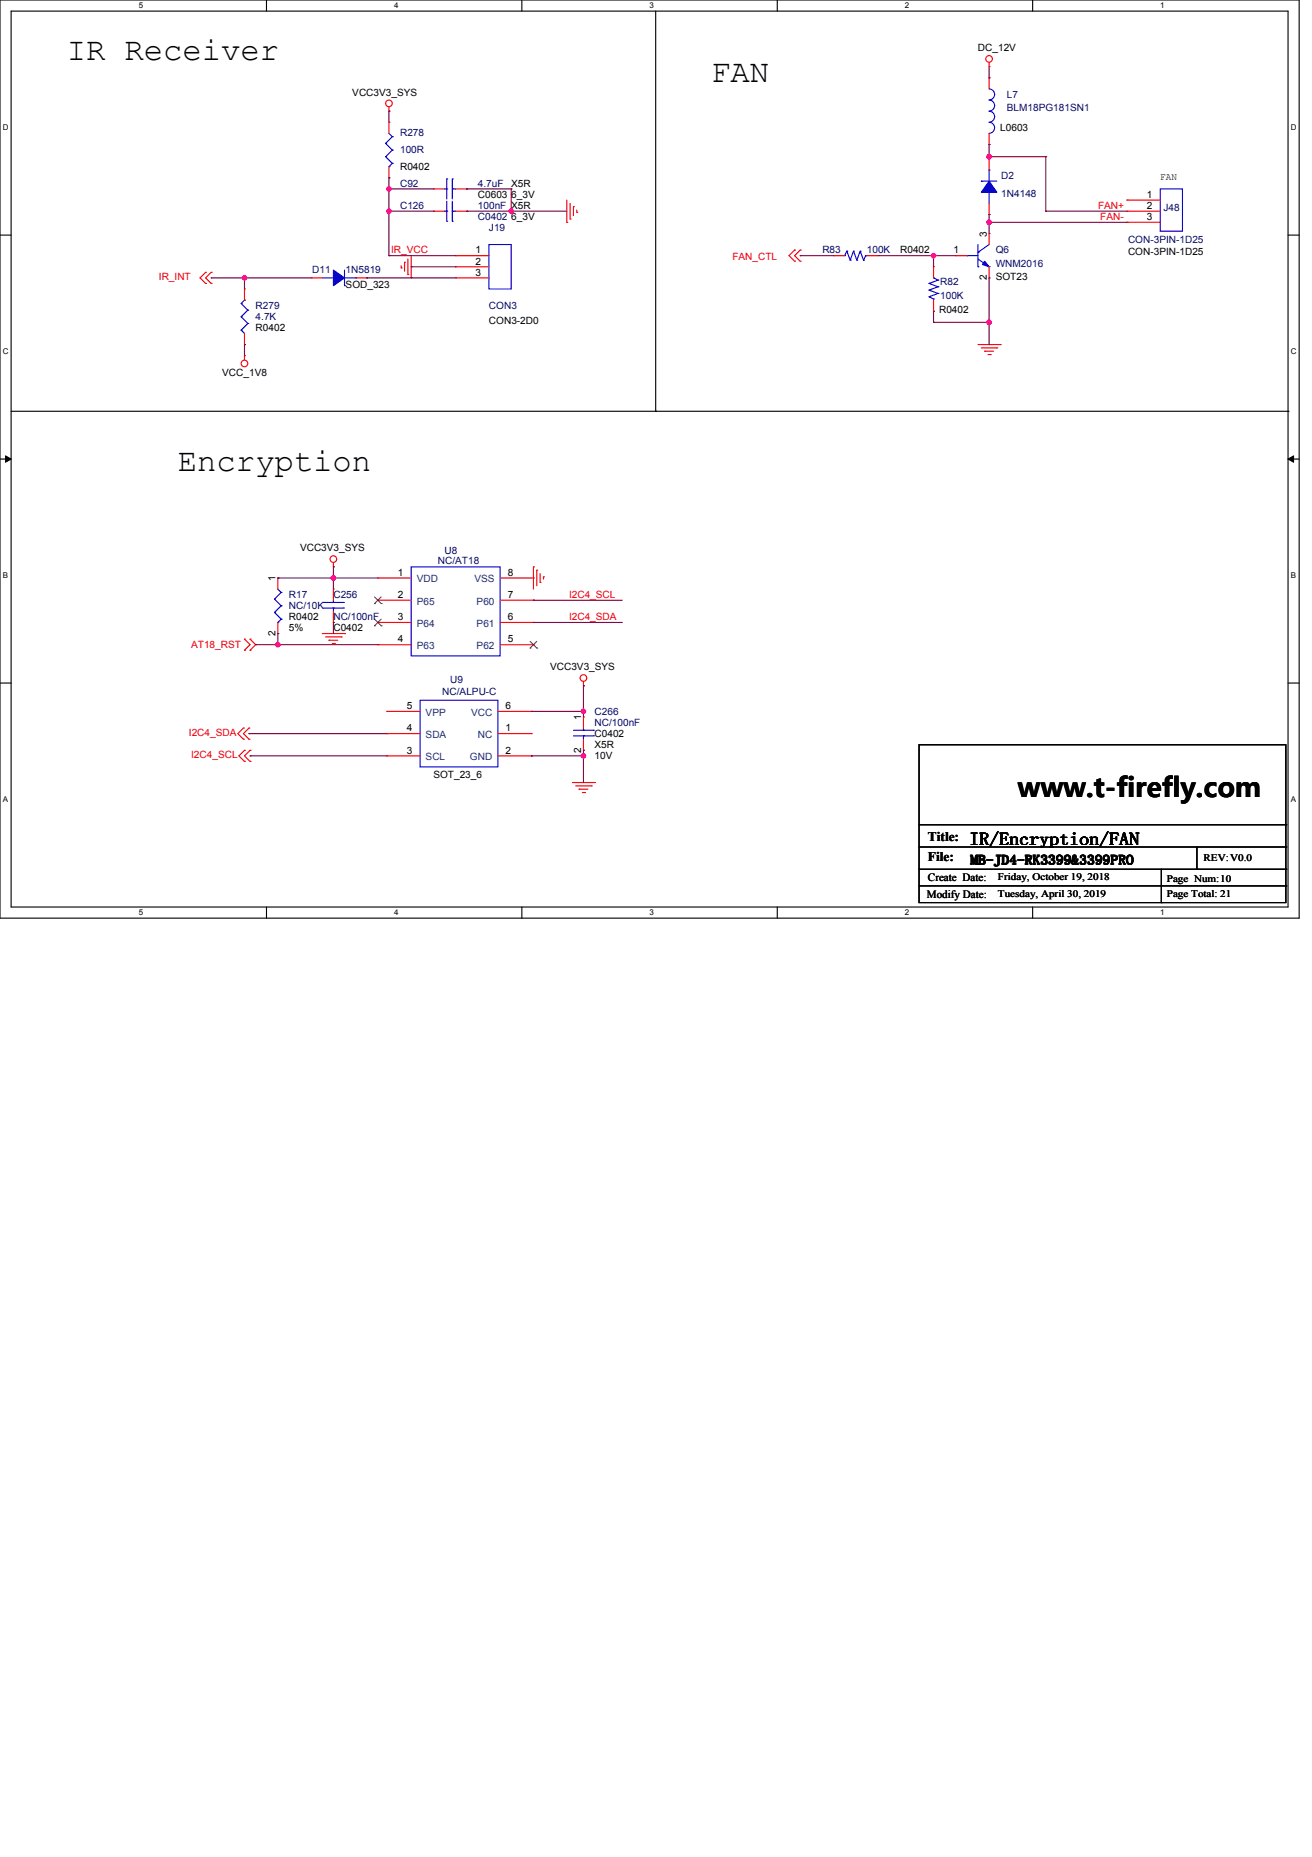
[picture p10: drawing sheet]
<svg xmlns="http://www.w3.org/2000/svg" width="210mm" height="297mm" viewBox="0 0 210 297" stroke-linecap="round" stroke-linejoin="round" font-family="sans-serif">
<path d="M0 0h207.8v146.9h-207.8zM1.8 1.8h204.3v143.3h-204.3z" fill="none" stroke="#000" stroke-width=".18"/>
<g fill="#fff">
<path d="M22.2 .2h.7v1.4h-.7z"/>
<path d="M22.2 145.3h.7v1.4h-.7z"/>
</g>
<path d="M42.6 0v1.8M42.6 145.1v1.8" fill="none" stroke="#000" stroke-width=".18"/>
<g fill="#fff">
<path d="M63.1 .2h.7v1.4h-.7z"/>
<path d="M63.1 145.3h.7v1.4h-.7z"/>
</g>
<path d="M83.5 0v1.8M83.5 145.1v1.8" fill="none" stroke="#000" stroke-width=".18"/>
<g fill="#fff">
<path d="M103.9 .2h.7v1.4h-.7z"/>
<path d="M103.9 145.3h.7v1.4h-.7z"/>
</g>
<path d="M124.4 0v1.8M124.4 145.1v1.8" fill="none" stroke="#000" stroke-width=".18"/>
<g fill="#fff">
<path d="M144.8 .2h.7v1.4h-.7z"/>
<path d="M144.8 145.3h.7v1.4h-.7z"/>
</g>
<path d="M165.2 0v1.8M165.2 145.1v1.8" fill="none" stroke="#000" stroke-width=".18"/>
<g fill="#fff">
<path d="M185.6 .2h.7v1.4h-.7z"/>
<path d="M185.6 145.3h.7v1.4h-.7z"/>
<path d="M.4 19.7h1v1.4h-1z"/>
<path d="M206.5 19.7h.9v1.4h-.9z"/>
<path d="M.4 55.5h1v1.4h-1z"/>
<path d="M206.5 55.5h.9v1.4h-.9z"/>
</g>
<path d="M0 37.6h1.8M206.1 37.6h1.7" fill="none" stroke="#000" stroke-width=".18"/>
<g fill="#fff">
<path d="M.4 91.3h.9v1.5h-.9z"/>
<path d="M206.5 91.3h.9v1.5h-.9z"/>
</g>
<path d="M0 73.4h1.8M206.1 73.4h1.7" fill="none" stroke="#000" stroke-width=".18"/>
<path d="M.9 72.9l.9 .5-.9 .5zM206.1 73.4l.9-.5v1z" fill="#000"/>
<path d="M.9 72.9l.9 .5-.9 .5zM206.1 73.4l.9-.5v1z" fill="none" stroke="#000" stroke-width=".16"/>
<g fill="#fff">
<path d="M.4 127.2h.9v1.4h-.9z"/>
<path d="M206.5 127.2h.9v1.4h-.9z"/>
</g>
<g fill="none" stroke="#000" stroke-width=".18">
<path d="M104.9 1.8v64M1.8 65.8h204.3M104.9 65.8h.1M206.1 65.8h.1M0 109.3h1.8M147 119.1h58.7v25.3h-58.7zM206.1 109.3h1.7M147 131.9h58.7M147 135.5h58.7M147 139h58.7M185.8 139v5.4M191.5 139h.1"/>
<path d="M191.5 135.5v3.5M205.7 131.9h.1M205.7 135.5h.1M205.7 139h.1M147 141.7h58.7M185.8 144.4h.1M205.7 141.7h.1"/>
</g>
<g fill="none" stroke="#f00" stroke-width=".18">
<path d="M62.2 17.8h.1M62.2 17.1v.7M158.2 10.7h.1M158.2 10v.7M69.3 30.2h.1M69.3 30.2h1.8M72.9 30.2h1.8M74.7 30.2h.1M90.7 35.6h.1M90.7 32v3.6M91.2 35h.1M91.2 32.5v2.5"/>
<path d="M91.7 33.1h.1M91.7 33.1v1.4M92.3 34h.1M92.3 33.6v.4M32.9 43.6h.1M32.9 45.3h.1M32.9 43.6l-.9 .8 .9 .9M33.8 43.6h.1M33.8 45.3h.1M33.8 43.6l-.9 .8 .9 .9M39.1 56.9h.1M39.1 56.9v.7"/>
<path d="M64.2 42.8h.1M64.2 42.5v.3M64.7 42h.1M64.7 42v1.4M65.3 43.9h.1M65.3 41.4v2.5M65.8 44.4h.1M65.8 40.9v3.5M127.1 41.8h.1M127.1 40h.1M127.1 40l-.9 .9 .9 .9M128 41.8h.1"/>
<path d="M128 40h.1M128 40l-.9 .9 .9 .9M156.5 55.1h3.5M157 55.7h2.5M157.5 56.2h.1M157.5 56.2h1.5M158.1 56.7h.3M158.4 56.7h.1M159.5 55.7h.1M160 55.1h.1M53.3 90.7h.1M53.3 90v.7"/>
<path d="M85.3 90.7h.1M85.3 90.7v3.5M85.9 91.2h.1M85.9 91.2v2.5M86.4 93.2h.1M86.4 91.7v1.5M86.9 92.3h.1M86.9 92.3v.3M38.9 118.2h.1M38.9 116.5h.1M38.9 116.5l-.9 .8 .9 .9M39.1 102.2h.1"/>
<path d="M39.1 104h.1M39.1 102.2l.9 .9-.9 .9M39.8 118.2h.1M39.8 116.5h.1M39.8 116.5l-.9 .8 .9 .9M40 104h.1M40 102.2h.1M40 102.2l.9 .9-.9 .9M51.6 101.3h3.5M52.1 101.9h2.5M52.6 102.4h.1M52.6 102.4h1.5"/>
<path d="M53.2 102.9h.3M53.5 102.9h.1M54.6 101.9h.1M55.1 101.3h.1M93.3 109.7h.1M93.3 114.7h.1M93.3 109v.7M93.3 114.7v1.8M93.3 118.2v1.8M39.1 121.8h.1M39.1 120h.1M39.1 120l-.9 .9 .9 .9"/>
<path d="M40 121.8h.1M40 120h.1M40 120l-.9 .9 .9 .9M91.6 125.2h3.5M92.1 125.7h2.5M92.6 126.2h.1M92.6 126.2h1.5M93.2 126.8h.3M93.3 120h.1M93.5 126.8h.1M94.6 125.7h.1M95.1 125.2h.1"/>
<circle cx="62.2" cy="16.5" r=".53"/>
<circle cx="158.2" cy="9.4" r=".53"/>
<circle cx="39.1" cy="58.1" r=".53"/>
<circle cx="53.3" cy="89.4" r=".53"/>
<circle cx="93.3" cy="108.5" r=".53"/>
</g>
<g fill="none" stroke="#00f" stroke-width=".18">
<path d="M71.1 30.2h.4M71.5 30.2h.1M71.5 28.6h.1M71.5 28.6v3.2M72.4 28.6h.1M72.4 30.2h.1M72.4 30.2h.5M72.4 28.6v3.2M51.6 44.4h1.7M53.3 44.4h.1M55.1 45.7h.1M55.1 43.2v2.5"/>
<path d="M55.1 44.4h1.8M56.9 44.4h.1M91.7 117.7h3.2M91.7 116.8h3.2M93.3 116.8h.1M93.3 117.7h.1M93.3 116.5v.3M93.3 117.7v.5M94.9 117.7h.1M94.9 116.8h.1"/>
</g>
<path d="M53.3 43.2l1.8 1.2-1.8 1.3z" fill-rule="evenodd" fill="#00f"/>
<g fill="none" stroke="#00f" stroke-width=".18">
<path d="M158.2 17.8a.88 .88 0 0 1 .9 .9 .91 .91 0 0 1-.9 .9 .88 .88 0 0 1 .9 .9v-.1a.9 .9 0 0 1-.9 .9M158.2 14.2a.88 .88 0 0 1 .9 .9 .91 .91 0 0 1-.9 .9 .88 .88 0 0 1 .9 .9 .9 .9 0 0 1-.9 .9M157 29h.1M157 29h2.5M158.2 30.8h.1M158.2 27.2h.1M158.2 27.2v1.8M158.2 30.8v1.7M53.3 43.2l1.8 1.2-1.8 1.3zM135.1 40.9h.1M135.5 40.2h.1M135.5 40.2l.5 1.4"/>
<path d="M135.5 40.2l-.4 .7M136 41.6h.1M136.6 40.2h.1M136.6 40.2l.5 1.4M136.6 40.2l-.6 1.4M137.1 41.6h.1M137.6 40.2h.1M137.6 40.2l.6 1.4M137.6 40.2l-.5 1.4M138.2 41.6h.1M138.5 40.9h.1M138.5 40.9l-.3 .7"/>
<path d="M138.5 40.9h.2"/>
</g>
<path d="M158.2 12.4h.1M158.2 12.4v1.8M158.2 23.1h.1M158.2 21.3v1.8M49.8 44.4h.1M49.8 44.4h1.8M56.9 44.4h1.8M58.7 44.4h.1M133.3 40.9h.1M133.3 40.9h1.8M138.7 40.9h1.8M140.5 40.9h.1" fill="none" stroke="#f00" stroke-width=".18"/>
<path d="M158.2 29l1.3 1.8h-2.5z" fill-rule="evenodd" fill="#00f"/>
<g fill="none" stroke="#00f" stroke-width=".18">
<path d="M156.5 39.1v3.6M158.2 29l1.3 1.8h-2.5zM158.2 39.1l-1.7 1.3M185.6 30.2h3.6v6.8h-3.6zM38.6 52.8h.1M38.6 50.7h.1M38.6 48.5h.1M38.6 52.8l.5 .5M38.6 50.7l1 1M38.6 48.5l1 1.1M39.1 48h.1M39.1 48l-.5 .5"/>
<path d="M39.6 51.7h.1M39.6 49.6h.1M39.6 51.7l-1 1.1M39.6 49.6l-1 1.1M154.7 40.9h.1M154.7 40.9h1.8M156.5 40.4h.1M156.5 42.7h.1M156.5 41.4l1.7 1.3M158.2 42.7h.1M67.2 112h12.5v10.7h-12.5z"/>
</g>
<g fill="none" stroke="#f00" stroke-width=".18">
<path d="M158.2 34.3h.1M158.2 25.4h.1M158.2 25.4v1.8M158.2 32.5v1.8M180.3 32h.1M180.3 33.8h.1M180.3 35.6h.1M180.3 32h5.3M180.3 33.8h5.3M180.3 35.6h5.3M39.1 55.1h.1M39.1 46.2h.1"/>
<path d="M39.1 46.2v1.8M39.1 53.3v1.8M61.9 113.8h.1M61.9 117.3h.1M61.9 113.8h5.3M61.9 117.3h5.3M79.7 113.8h5.3M79.7 117.3h5.3M85 113.8h.1M85 117.3h.1M61.9 120.9h.1M61.9 120.9h5.3"/>
<path d="M79.7 120.9h5.3M85 120.9h.1"/>
</g>
<path d="M157.5 41.8l.7 .9-1-.4z" fill="#00f"/>
<g fill="none" stroke="#00f" stroke-width=".18">
<path d="M61.7 22.9h.1M61.7 25.1h.1M61.7 22.9l1.1 1.1M61.7 25.1l1.1 1M62.2 26.7h.1M62.2 21.3l.6 .6M62.8 21.9h.1M62.8 24h.1M62.8 26.1h.1M62.8 21.9l-1.1 1M62.8 24l-1.1 1.1M62.8 26.1l-.6 .6"/>
<path d="M71.1 33.8h.4M71.5 33.8h.1M71.5 35.4h.1M71.5 32.2v3.2M72.4 35.4h.1M72.4 33.8h.1M72.4 33.8h.5M72.4 32.2v3.2M78.2 39.1h3.6v7.1h-3.6zM148.6 47.5h.1M148.6 46.4h.1M148.6 45.3h.1"/>
<path d="M148.6 47.5l.8 .3M148.6 46.4l1.5 .5M148.6 45.3l1.5 .6M149.4 44.4h.1M149.4 47.8h.1M149.4 44.4l.7 .4M149.4 47.8v.2M150.1 46.9h.1M150.1 45.9h.1M150.1 44.8h.1M150.1 46.9l-1.5 .6M150.1 45.9l-1.5 .5"/>
<path d="M150.1 44.8l-1.5 .5M157.5 41.8l.7 .9-1-.4zM43.9 95.8h.1M43.9 98h.1M43.9 95.8l1.1 1.1M43.9 98l1.1 1M44.4 99.6h.1M44.4 94.2l.6 .6M45 94.8h.1M45 96.9h.1M45 99h.1M45 94.8l-1.1 1"/>
<path d="M45 96.9l-1.1 1.1M45 99l-.6 .6M51.7 97.3h3.2M51.7 96.4h3.2M53.3 96.4h.1M53.3 97.3h.1M53.3 96v.4M53.3 97.3v.5M54.9 97.3h.1M54.9 96.4h.1M65.8 90.7h14.2v14.2h-14.2z"/>
</g>
<g fill="none" stroke="#f00" stroke-width=".18">
<path d="M62.2 19.6h.1M62.2 19.6v1.7M62.2 28.4h.1M62.2 26.7v1.7M69.3 33.8h.1M69.3 33.8h1.8M72.9 33.8h1.8M74.7 33.8h.1M158.2 37.3h.1M158.2 37.3v1.8M72.9 40.9h.1M72.9 42.7h.1"/>
<path d="M72.9 44.4h.1M72.9 40.9h5.3M72.9 42.7h5.3M72.9 44.4h5.3M149.4 42.7h.1M149.4 49.8h.1M149.4 42.7v1.7M149.4 48v1.8M152.9 40.9h.1M152.9 40.9h1.8M158.2 44.4h.1M158.2 42.7v1.7"/>
<path d="M44.4 92.5h.1M44.4 92.5v1.7M44.4 99.6v1.7M53.3 94.2h.1M53.3 99.6h.1M53.3 94.2v1.8M53.3 97.8v1.8M60.5 92.5h.1M60.5 96h.1M60.5 99.6h.1M60.5 92.5h5.3M60.5 96h5.3"/>
<path d="M60.5 99.6h5.3M80 92.5h5.3M80 96h5.3M80 99.6h5.3M85.3 99.6h.1M85.3 96h.1M85.3 92.5h.1M44.4 101.3h.1M60.5 103.1h.1M60.5 103.1h5.3M80 103.1h5.3M85.3 103.1h.1"/>
</g>
<path d="M59.9 96.6h.1M59.9 95.5l1.1 1.1M59.9 99l1.1 1.1M61 95.5l-1.1 1.1M61 99l-1.1 1.1M61 96.6h.1M59.9 100.1h.1M61 100.1h.1M84.8 103.7h.1M84.8 102.6l1.1 1.1M85.9 102.6l-1.1 1.1M85.9 103.7h.1" fill="none" stroke="#804000" stroke-width=".16"/>
<path d="M62.2 17.8h.1M62.2 17.8v1.8M62.2 28.4h.1M62.2 33.8h.1M62.2 28.4v1.8M62.2 33.8v7.1M74.7 30.2h.1M74.7 30.2h7.1M33.8 44.4h.1M33.8 44.4h5.3M65.8 42.7h.1M65.8 42.7h7.1" fill="none" stroke="#800040" stroke-width=".18"/>
<circle cx="62.2" cy="33.8" r=".35" fill="#f0f"/>
<circle cx="62.2" cy="33.8" r=".35" fill="none" stroke="#f0f" stroke-width=".18"/>
<path d="M62.2 30.2h.1M62.2 30.2h7.1M74.7 33.8h.1M74.7 33.8h7.1" fill="none" stroke="#800040" stroke-width=".18"/>
<circle cx="81.8" cy="33.8" r=".35" fill="#f0f"/>
<circle cx="81.8" cy="33.8" r=".35" fill="none" stroke="#f0f" stroke-width=".18"/>
<path d="M62.2 33.8h.1M62.2 30.2h.1M62.2 33.8h7.1M62.2 30.2v3.6" fill="none" stroke="#800040" stroke-width=".18"/>
<circle cx="62.2" cy="30.2" r=".35" fill="#f0f"/>
<circle cx="62.2" cy="30.2" r=".35" fill="none" stroke="#f0f" stroke-width=".18"/>
<path d="M81.8 33.8h.1M81.8 30.2h.1M81.8 33.8h8.9M81.8 30.2v3.6M39.1 55.1h.1M39.1 44.4h.1M39.1 44.4v1.8M39.1 55.1v1.8M58.7 44.4h.1M58.7 44.4h14.2M62.2 40.9h.1M62.2 40.9h10.7" fill="none" stroke="#800040" stroke-width=".18"/>
<circle cx="39.1" cy="44.4" r=".35" fill="#f0f"/>
<circle cx="39.1" cy="44.4" r=".35" fill="none" stroke="#f0f" stroke-width=".18"/>
<g fill="none" stroke="#800040" stroke-width=".18">
<path d="M39.1 44.4h.1M39.1 44.4h10.7M53.3 99.6h.1M53.3 90.7h.1M53.3 90.7v1.8M53.3 99.6v1.7M85.3 99.6h.1M85.3 96h.1M85.3 99.6h14.3M85.3 96h14.3M40.9 103.1h.1M40.9 103.1h3.5"/>
<path d="M93.3 109.7h.1M93.3 109.7v4.1"/>
</g>
<circle cx="93.3" cy="113.8" r=".35" fill="#f0f"/>
<circle cx="93.3" cy="113.8" r=".35" fill="none" stroke="#f0f" stroke-width=".18"/>
<path d="M39.8 117.3h.1M39.8 117.3h22.1M85 113.8h.1M85 113.8h8.3M93.3 113.8h.1M93.3 113.8v.9M40 120.9h.1M40 120.9h21.9M85 120.9h.1M93.3 120h.1M93.3 120v.9h-8.3" fill="none" stroke="#800040" stroke-width=".18"/>
<circle cx="93.3" cy="120.9" r=".35" fill="#f0f"/>
<circle cx="93.3" cy="120.9" r=".35" fill="none" stroke="#f0f" stroke-width=".18"/>
<path d="M53.3 92.5h.1M53.3 92.5v1.7M44.4 101.3h.1M44.4 103.1h.1M44.4 101.3v1.8M44.4 103.1h16.1M93.3 120.9h.1M93.3 120.9v4.3" fill="none" stroke="#800040" stroke-width=".18"/>
<circle cx="44.4" cy="103.1" r=".35" fill="#f0f"/>
<circle cx="44.4" cy="103.1" r=".35" fill="none" stroke="#f0f" stroke-width=".18"/>
<path d="M44.4 92.5h.1M44.4 92.5h16.1M53.3 92.5h.1" fill="none" stroke="#800040" stroke-width=".18"/>
<circle cx="53.3" cy="92.5" r=".35" fill="#f0f"/>
<circle cx="53.3" cy="92.5" r=".35" fill="none" stroke="#f0f" stroke-width=".18"/>
<path d="M158.2 23.1h.1M158.2 23.1v2M149.4 51.6h.1M149.4 51.6h8.8" fill="none" stroke="#800040" stroke-width=".18"/>
<circle cx="158.2" cy="51.6" r=".35" fill="#f0f"/>
<circle cx="158.2" cy="51.6" r=".35" fill="none" stroke="#f0f" stroke-width=".18"/>
<path d="M158.2 25.1h.1M158.2 25.1h9.1M167.3 25.1h.1M167.3 25.1v8.7M158.2 51.6h.1M158.2 51.6v3.5" fill="none" stroke="#800040" stroke-width=".18"/>
<circle cx="158.2" cy="25.1" r=".35" fill="#f0f"/>
<circle cx="158.2" cy="25.1" r=".35" fill="none" stroke="#f0f" stroke-width=".18"/>
<path d="M158.2 25.1h.1M158.2 35.6h.1M158.2 34.3h.1M158.2 25.1v.3M158.2 34.3v3M158.2 35.6h22.1M158.2 44.4h.1M158.2 44.4v7.2" fill="none" stroke="#800040" stroke-width=".18"/>
<circle cx="158.2" cy="35.6" r=".35" fill="#f0f"/>
<circle cx="158.2" cy="35.6" r=".35" fill="none" stroke="#f0f" stroke-width=".18"/>
<path d="M167.3 33.8h.1M167.3 33.8h13M128 40.9h.1M128 40.9h5.3M140.5 40.9h12.4M149.4 40.9h.1M149.4 49.8h.1M149.4 40.9v1.8M149.4 49.8v1.8" fill="none" stroke="#800040" stroke-width=".18"/>
<circle cx="149.3" cy="40.9" r=".35" fill="#f0f"/>
<circle cx="149.3" cy="40.9" r=".35" fill="none" stroke="#f0f" stroke-width=".18"/>
<path d="M158.2 12.4h.1M158.2 10.7v1.7" fill="none" stroke="#800040" stroke-width=".18"/>
<circle cx="62.2" cy="33.8" r=".35" fill="#f0f"/>
<circle cx="62.2" cy="33.8" r=".35" fill="none" stroke="#f0f" stroke-width=".18"/>
<circle cx="81.8" cy="33.8" r=".35" fill="#f0f"/>
<circle cx="81.8" cy="33.8" r=".35" fill="none" stroke="#f0f" stroke-width=".18"/>
<circle cx="62.2" cy="30.2" r=".35" fill="#f0f"/>
<circle cx="62.2" cy="30.2" r=".35" fill="none" stroke="#f0f" stroke-width=".18"/>
<circle cx="39.1" cy="44.4" r=".35" fill="#f0f"/>
<circle cx="39.1" cy="44.4" r=".35" fill="none" stroke="#f0f" stroke-width=".18"/>
<circle cx="93.3" cy="113.8" r=".35" fill="#f0f"/>
<circle cx="93.3" cy="113.8" r=".35" fill="none" stroke="#f0f" stroke-width=".18"/>
<circle cx="93.3" cy="120.9" r=".35" fill="#f0f"/>
<circle cx="93.3" cy="120.9" r=".35" fill="none" stroke="#f0f" stroke-width=".18"/>
<circle cx="44.4" cy="103.1" r=".35" fill="#f0f"/>
<circle cx="44.4" cy="103.1" r=".35" fill="none" stroke="#f0f" stroke-width=".18"/>
<circle cx="53.3" cy="92.5" r=".35" fill="#f0f"/>
<circle cx="53.3" cy="92.5" r=".35" fill="none" stroke="#f0f" stroke-width=".18"/>
<circle cx="158.2" cy="51.6" r=".35" fill="#f0f"/>
<circle cx="158.2" cy="51.6" r=".35" fill="none" stroke="#f0f" stroke-width=".18"/>
<circle cx="158.2" cy="25.1" r=".35" fill="#f0f"/>
<circle cx="158.2" cy="25.1" r=".35" fill="none" stroke="#f0f" stroke-width=".18"/>
<circle cx="158.2" cy="35.6" r=".35" fill="#f0f"/>
<circle cx="158.2" cy="35.6" r=".35" fill="none" stroke="#f0f" stroke-width=".18"/>
<circle cx="149.3" cy="40.9" r=".35" fill="#f0f"/>
<circle cx="149.3" cy="40.9" r=".35" fill="none" stroke="#f0f" stroke-width=".18"/>
<g font-size="5.2">
<text x="10.7" y="9.6">IR Receiver</text>
<text x="113.8" y="13.2">FAN</text>
<text x="28.4" y="75.4">Encryption</text>
</g>
<text font-size="4.3" x="162.9" y="127.6">www.t-firefly.com</text>
<text font-size="2.8" x="155.1" y="135.1">IR/Encryption/FAN</text>
<g font-size="2.1">
<text x="148.5" y="134.5">Title:</text>
<text x="148.5" y="137.7">File:</text>
<text x="155.3" y="138.2">MB-JD4-RK3399&amp;3399PRO</text>
</g>
<g font-size="1.8">
<text x="148.3" y="143.6">Modify Date:</text>
<text x="148.5" y="141">Create Date:</text>
</g>
<g font-size="1.6">
<text x="156.5" y="8.2">DC_12V</text>
<text x="56.4" y="15.3">VCC3V3_SYS</text>
<text x="160" y="21">L0603</text>
<text x="64" y="27.2">R0402</text>
<text x="81.8" y="29.9">X5R</text>
<text x="185.6" y="28.8">FAN</text>
<text x="76.5" y="31.7">C0603</text>
<text x="81.8" y="35.2">6_3V</text>
<text x="81.8" y="31.7">6_3V</text>
<text x="183.5" y="31.6">1</text>
<text x="183.5" y="33.4">2</text>
<text x="183.5" y="35.2">3</text>
<text x="76.1" y="40.5">1</text>
<text x="144" y="40.5">R0402</text>
<text x="152.5" y="40.5">1</text>
<text x="157.9" y="37.9" transform="rotate(-90 157.9 37.9)">3</text>
<text x="180.5" y="40.7">CON-3PIN-1D25</text>
<text x="55.3" y="46.1">SOD_323</text>
<text x="76.1" y="42.3">2</text>
<text x="76.1" y="44.1">3</text>
<text x="157.9" y="44.8" transform="rotate(-90 157.9 44.8)">2</text>
<text x="159.3" y="44.8">SOT23</text>
<text x="40.9" y="53">R0402</text>
<text x="78.2" y="51.7">CON3-2D0</text>
<text x="150.2" y="50.1">R0402</text>
<text x="35.6" y="60.1">VCC_1V8</text>
<text x="48" y="88.2">VCC3V3_SYS</text>
<text x="44.1" y="93" transform="rotate(-90 44.1 93)">1</text>
<text x="63.6" y="92.1">1</text>
<text x="63.6" y="95.7">2</text>
<text x="81.3" y="95.7">7</text>
<text x="81.3" y="92.1">8</text>
<text x="44.1" y="101.7" transform="rotate(-90 44.1 101.7)">2</text>
<text x="46.2" y="99.2">R0402</text>
<text x="46.2" y="101">5%</text>
<text x="53.3" y="101">C0402</text>
<text x="63.6" y="99.2">3</text>
<text x="81.3" y="99.2">6</text>
<text x="63.6" y="102.8">4</text>
<text x="81.3" y="102.8">5</text>
<text x="88" y="107.2">VCC3V3_SYS</text>
<text x="65.1" y="113.4">5</text>
<text x="80.9" y="113.4">6</text>
<text x="65.1" y="117">4</text>
<text x="80.9" y="117">1</text>
<text x="93" y="115.2" transform="rotate(-90 93 115.2)">1</text>
<text x="95.1" y="117.9">C0402</text>
<text x="95.1" y="119.7">X5R</text>
<text x="65.1" y="120.5">3</text>
<text x="69.3" y="124.5">SOT_23_6</text>
<text x="80.9" y="120.5">2</text>
<text x="93" y="120.4" transform="rotate(-90 93 120.4)">2</text>
<text x="95.1" y="121.4">10V</text>
<text x="192.6" y="137.8">REV:V0.0</text>
<text x="159.7" y="140.8">Friday, October 19, 2018</text>
<text x="159.7" y="143.5">Tuesday, April 30, 2019</text>
<text x="186.7" y="141">Page Num:10</text>
<text x="186.7" y="143.5">Page Total: 21</text>
</g>
<g font-size="1.6" fill="#000080">
<text x="161.1" y="15.7">L7</text>
<text x="161.1" y="17.8">BLM18PG181SN1</text>
<text x="64" y="21.7">R278</text>
<text x="64" y="29.9">C92</text>
<text x="64" y="24.5">100R</text>
<text x="76.5" y="29.9">4.7uF</text>
<text x="160.2" y="28.6">D2</text>
<text x="64" y="33.4">C126</text>
<text x="76.5" y="33.4">100nF X5R</text>
<text x="76.5" y="35.2">C0402</text>
<text x="160.2" y="31.5">1N4148</text>
<text x="186.2" y="33.8">J48</text>
<text x="78.2" y="37">J19</text>
<text x="131.6" y="40.5">R83</text>
<text x="138.7" y="40.5">100K</text>
<text x="159.3" y="40.5">Q6</text>
<text x="180.5" y="38.9">CON-3PIN-1D25</text>
<text x="50" y="43.7">D11</text>
<text x="55.3" y="43.7">1N5819</text>
<text x="150.4" y="45.5">R82</text>
<text x="150.4" y="47.8">100K</text>
<text x="159.3" y="42.7">WNM2016</text>
<text x="40.9" y="49.4">R279</text>
<text x="40.9" y="51.2">4.7K</text>
<text x="78.2" y="49.4">CON3</text>
<text x="71.1" y="88.6">U8</text>
<text x="46.2" y="95.7">R17</text>
<text x="53.3" y="95.7">C256</text>
<text x="70.1" y="90.2">NC/AT18</text>
<text x="46.2" y="97.4">NC/10K</text>
<text x="53.3" y="99.2">NC/100nF</text>
<text x="70.8" y="111.1">NC/ALPU-C</text>
<text x="72" y="109.2">U9</text>
<text x="95.1" y="114.3">C266</text>
<text x="95.1" y="116.1">NC/100nF</text>
</g>
<g font-size="1.6" fill="#f00">
<text x="175.7" y="33.4">FAN+</text>
<text x="176" y="35.2">FAN-</text>
<text x="62.6" y="40.5">IR_VCC</text>
<text x="117.2" y="41.6">FAN_CTL</text>
<text x="25.4" y="44.8">IR_INT</text>
<text x="91" y="95.6">I2C4_SCL</text>
<text x="91" y="99.2">I2C4_SDA</text>
<text x="30.6" y="103.7">AT18_RST</text>
<text x="30.2" y="117.7">I2C4_SDA</text>
<text x="30.6" y="121.3">I2C4_SCL</text>
</g>
<g font-size="1.6" fill="#004080">
<text x="66.7" y="93.2">VDD</text>
<text x="75.9" y="93.2">VSS</text>
<text x="66.7" y="96.7">P65</text>
<text x="66.7" y="100.3">P64</text>
<text x="76.3" y="100.3">P61</text>
<text x="76.3" y="96.7">P60</text>
<text x="66.7" y="103.8">P63</text>
<text x="76.3" y="103.8">P62</text>
<text x="68.1" y="114.5">VPP</text>
<text x="68.1" y="118.1">SDA</text>
<text x="75.4" y="114.5">VCC</text>
<text x="76.4" y="118.1">NC</text>
<text x="68.1" y="121.6">SCL</text>
<text x="75.2" y="121.6">GND</text>
</g>
<g font-size="1.3">
<text x="22.2" y="1.3">5</text>
<text x="63.1" y="1.3">4</text>
<text x="103.9" y="1.3">3</text>
<text x="144.8" y="1.3">2</text>
<text x="185.6" y="1.3">1</text>
<text x=".4" y="20.8">D</text>
<text x="206.5" y="20.8">D</text>
<text x=".4" y="56.7">C</text>
<text x="206.5" y="56.7">C</text>
<text x=".4" y="92.5">B</text>
<text x="206.5" y="92.5">B</text>
<text x=".4" y="128.3">A</text>
<text x="206.5" y="128.3">A</text>
<text x="22.2" y="146.4">5</text>
<text x="63.1" y="146.4">4</text>
<text x="103.9" y="146.4">3</text>
<text x="144.8" y="146.4">2</text>
<text x="185.6" y="146.4">1</text>
</g>
</svg>
